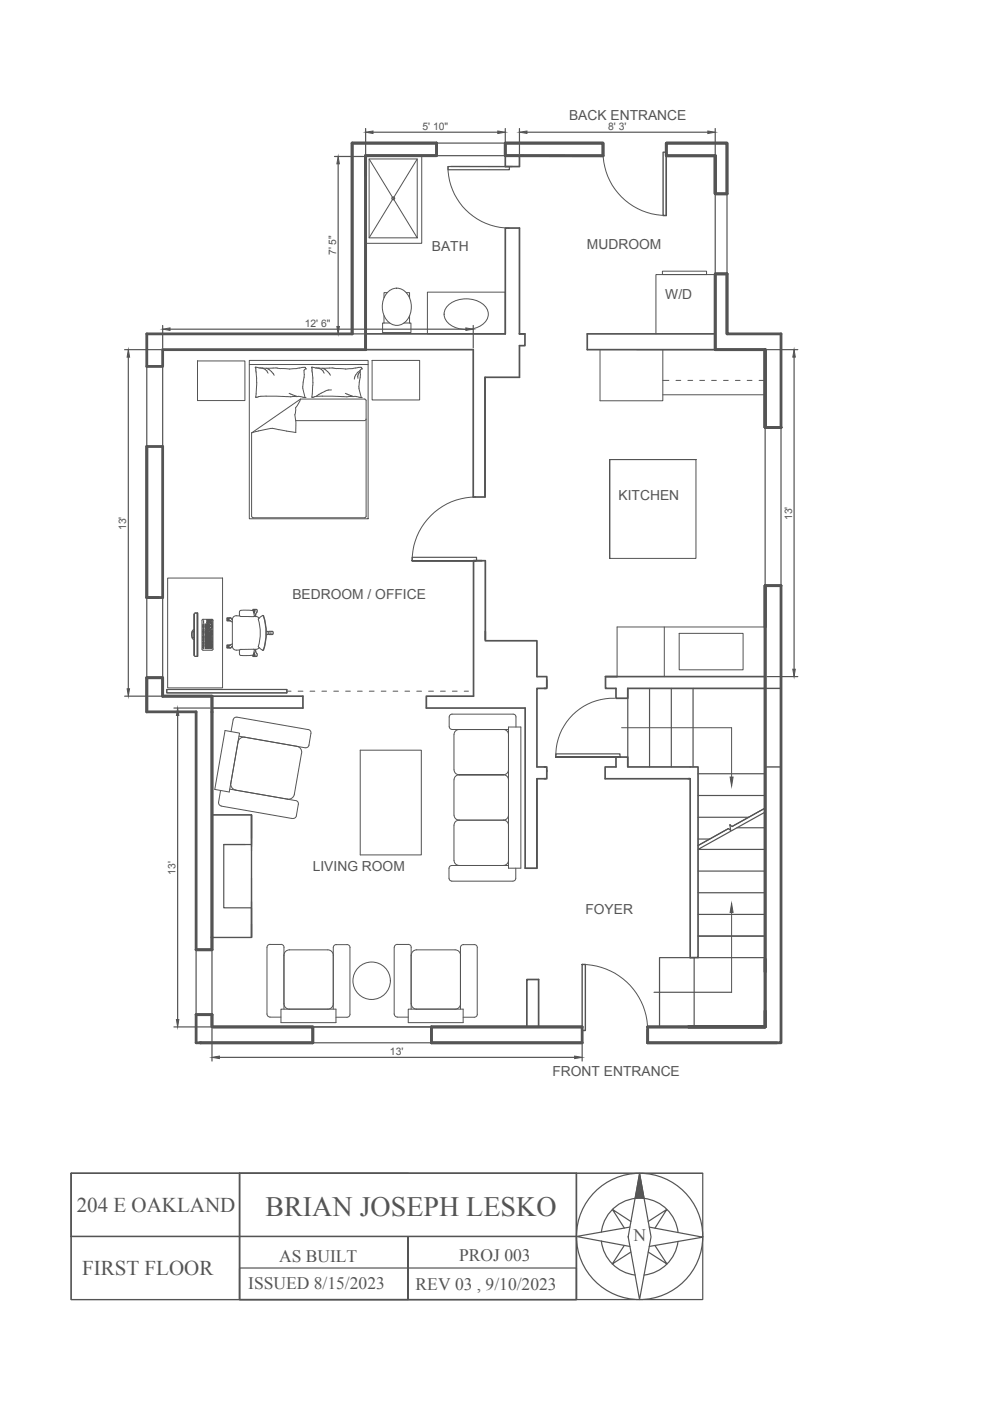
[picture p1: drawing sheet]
<svg xmlns="http://www.w3.org/2000/svg" width="210mm" height="297mm" viewBox="0 0 210 297" stroke-linecap="round" stroke-linejoin="round" font-family="sans-serif">
<!-- layer: A-DETL-LITE -->
<path d="M133.1 146v16.6M137.7 146v16.6M142.3 146v16.6M146.9 146v16.6M156.2 175.5h6M162.2 172.2l-14.2 7.9h14.2M148 198.5h14.2M148 193.9h14.2M148 189.3h14.2M148 184.7h14.2M147.2 203h-7.4v14.7M148 203h14.2" fill="none" stroke="#545454" stroke-width=".25"/>
<!-- layer: A-WALL-INTR-MEDM -->
<path d="M100.7 118.9h1.5M102.9 133.8v1.8M115.4 146h.3M115.9 144.2v1.5M115.4 165.1h.3M115.4 162.6h.3M115.9 163.3v.3" fill="none" stroke="#545454" stroke-width=".36"/>
<!-- layer: A-WALL-EXTR-HEVY -->
<path d="M77.5 33.2v4M151.6 33v8.1M151.6 58.2v15.9M162.2 203.3v2.8M162.2 214.3v3.2" fill="none" stroke="#545454" stroke-width=".59"/>
<!-- layer: A-WALL-INTR-MEDM -->
<circle cx="146.3" cy="217.7" r=".18" fill="#545454"/>
<path d="M107.1 33v2.3M110.1 48.4h-3v22.4h-29.6M77.4 74.1h22.9v31.3h2.5v-25.4h7.3M102.8 80v25.4M110.1 70.8h1.2v2.5h-1.2M124.5 70.8v3.3h27.7M44.9 147.6h19.3v2.5M90.4 150.1v-2.5h10v-28.7h2.5v17h10.9v7.6h2.1v2.5h-2.1v16.6h2.1v2.5h-2.1v19h-2.5M130.8 143.5h-2.4v2.5h2.2v2h2.5v-2h29.1M113.8 165.1v19M146.3 162.6h-13.2v-2.1h-2.5v2.1h-2.3v2.5h18v37.9M111.7 217.7v-10h2.5v10" fill="none" stroke="#545454" stroke-width=".36"/>
<!-- layer: A-WALL-EXTR-HEVY -->
<g fill="none" stroke="#545454" stroke-width=".59">
<path d="M77.5 33v41.1M92.6 30.3h-17.9v40.5M107.1 30.3h20.8v2.7h-20.8M151.6 33h-10.3v-2.7h12.8v10.8M154.1 58.1v12.7M162.2 74.1v16.5M31.1 94.7v32M162.2 124.2v93.5M31.1 143.7v7.2M34.5 147.6h10.4v3.4M41.6 150.9v50.5M41.6 215.1v6"/>
<path d="M123.4 217.7v3.4h-31.9M137.3 217.7h24.9h-16.2M137.3 218.4v2.7h27.4M42.4 221.1h23.9"/>
</g>
<!-- layer: A-DETL-LITE -->
<path d="M154.5 175.7l-6.5 3.6M162.2 171.3l-7 3.9M148 198.5h14.2" fill="none" stroke="#545454" stroke-width=".25"/>
<!-- layer: A-DECK-LITE -->
<path d="M124.8 30.3h3.1M141.3 30.3h2.6M50 221.1h16.3M91.5 221.1h31.9M151.6 221.1h1.4h-15.7h15.7" fill="none" stroke="#545454" stroke-width=".21"/>
<!-- layer: A-DETL-FINE -->
<path d="M90.6 61.9h16.5v8.9h-16.5zM147.6 97.4v21h-18.3v-21h18.3h-18.3v21M130.8 132.9h31.4" fill="none" stroke="#545454" stroke-width=".21"/>
<!-- layer: A-WALL-INTR-MEDM -->
<circle cx="100.4" cy="118.9" r=".18" fill="#545454"/>
<path d="M107.1 35.3h3M110.1 33v2.3M110.1 48.4v22.4h1.2M110.1 73.3v6.7M124.5 70.8h27.1M44.9 150.1h19.3M90.4 150.1h20.9v34M128.4 143.5h33.8" fill="none" stroke="#545454" stroke-width=".36"/>
<!-- layer: A-DETL-FINE -->
<g fill="none" stroke="#545454" stroke-width=".21">
<path d="M77.5 33h11.9v18.6h-11.9zM151.6 58.2h-12.5v12.6M151.6 58.1v12.7M127.2 74.1v10.9h13.3v-10.9M140.5 83.7h21.7M130.8 132.9v10.6M162.2 124.2v8.8M60.8 146.5h.9M63.2 146.5h1M65.7 146.5h1M68.2 146.5h1M70.8 146.5h1"/>
<path d="M73.3 146.5h1M75.8 146.5h1M78.3 146.5h1M80.8 146.5h1M83.3 146.5h1M85.9 146.5h1M88.4 146.5h1M90.9 146.5h1M93.4 146.5h1M95.9 146.5h1M98.4 146.5h.9"/>
</g>
<!-- layer: A-WALL-EXTR-HEVY -->
<g fill="none" stroke="#545454" stroke-width=".59">
<path d="M107.1 33v-2.7h20.8v2.7M141.3 30.3h12.8v10.8h-2.5v-8.1h-10.3zM151.6 33v8.1M151.6 58.1h2.5v12.7h11.5v19.8M151.6 58.2v15.9h10.6M31.1 70.8v6.9M74.7 70.8v-40.5h17.9v2.7h-15.1v41.1h-43M162.2 74.1v16.5h3.4h-3.4zM31.1 94.7v32h2.5M34.5 94.7v32M34.5 147.6v-3.9h-3.4v7.2M44.9 151v50.4h-3.3"/>
<path d="M41.6 215.1h3.3v2.6h21.4v3.4M123.4 217.7h-31.9v3.4M146 217.7h16.2h-24.9v3.4h28.3v-96.9h-3.4v93.5"/>
</g>
<!-- layer: A-DETL-LITE -->
<g fill="none" stroke="#545454" stroke-width=".25">
<path d="M92.6 33h14.5M92.6 30.3h14.5M151.6 41.1v17.1M154.1 41.1v17M162.2 90.6v33.6M165.6 90.6v33.6M31.1 126.7v17M34.5 126.7v17M44.9 172.8h8.4v26h-8.4M41.6 201.4v13.7M44.9 201.4v13.7M66.3 217.7h25.2"/>
<path d="M66.3 221.1h25.2"/>
</g>
<path d="M35.4 146.2h25.4v.7h-25.4z" fill="none" stroke="#545454" stroke-width=".21"/>
<!-- layer: A-WALL-EXTR-HEVY -->
<circle cx="42.4" cy="221.1" r=".3" fill="#545454"/>
<g fill="none" stroke="#545454" stroke-width=".59">
<path d="M92.6 30.3v2.7h-15.1M107.1 30.3v2.7h20.8M151.6 33v8.1h2.5M151.6 58.1h2.5M31.1 70.8h43.6M34.5 74.1v3.6h-3.4M151.6 74.1h10.6v16.5h3.4h-3.4v-16.5M31.1 94.7h3.4M31.1 126.7h3.4M165.6 124.2h-3.4v8.8M31.1 143.7h3.4v3.9h10.4v53.8h-3.3M31.1 150.9h10.5"/>
<path d="M41.6 215.1h3.3v2.6h21.4v3.4h-24.7M123.4 217.7h-31.9v3.4h31.9"/>
</g>
<!-- layer: A-DETL-LITE -->
<g fill="none" stroke="#545454" stroke-width=".25">
<path d="M95 35.3h13v.7h-13zM95.6 35.3h13M31.1 77.7v17M34.5 77.7v17M87.4 118.9h13.5zM87.4 118.2h13.6v.7h-13.6zM87.4 118.9h13.5M35.4 146.2h25.4v.7h-25.4zM117.8 159.8h13.7v.7h-13.7zM44.9 172.8h8.4v26h-8.4M52.1 179.1h-4.7v13.4h5.9v6.3v-2.9M53.3 179.5v-6.7v7.5"/>
<path d="M53.3 177.8v-5v6.3h-5.9M117.8 160.5h13.8zM148 164h14.2M148 168.7h14.2M148 173.3h10.7M148 177.9h2.5M162.2 171.3l-7 3.9-.5-.4 .2 1.3-.4-.4-6.5 3.6M53.3 186.2v12.6M138.7 210.4h16.4M147.2 203v14.7"/>
</g>
<!-- layer: A-DETL-FINE -->
<g fill="none" stroke="#545454" stroke-width=".21">
<path d="M78.3 33.7h10.2v16.7h-10.2zM78.3 33.7l10.2 16.7M88.5 33.7l-10.2 16.7M95 35.3a13 13 0 0 0 13 13.1M127.9 32.3a13.4 13.4 0 0 0 13.4 13.4M140.4 57.5h9.4v.7h-9.4zM41.9 76.5h10v8.4h-10zM52.9 76.4h25.1v33.6h-25.1zM52.9 77.3h25.1M54.2 78.5l.1 .2M54.3 78.2l-.1 .3M54.3 78.7l.1 1.5"/>
<path d="M55.1 78h.4a1.77 1.77 0 0 1 1.3 1.1M56.5 78.1l.4 .2M56.9 78.3l.2 .1M57.1 78.4l.5 .4M57.6 78.8l.5 .8M57.9 78h1M57.9 78l-2.1 .1-1.5-.3-.2 .1 .1 .3M58.9 78.1l.6 .1M64.5 77.9h.3l.1 .3M64.5 77.9a15.1 15.1 0 0 1-5 .2M64.9 78.2h-.2a1.45 1.45 0 0 0-.2 1.4l-.2 1.4M66 77.9l1.6 .2 3.2-.1"/>
<path d="M66.1 77.9h.1M66.1 77.9v.6M66.1 78.5l.1 .2M66.2 78.7l.1 3M67 78h.4a1.69 1.69 0 0 1 1.3 1.1M68.4 78.1l1.1 .7 .5 .8M70.8 78.1l.6 .1M71.4 78.1l1.9 .1M75.3 78l-2 .3M75.4 78l1.3-.1 .1 .3M75.4 79.5l-.3 .9M75.8 79l.6-.5v.9"/>
<path d="M75.8 79l-.4 .5M76.4 78.8l-.5 .7v.7M76.4 79.4l-.2 1.6M76.8 78.2l-.4 .3M78.9 76.4h10.1v8.4h-10.1zM81.4 68.5h-.3v2h6v-2h-.3M81.4 66.9v1.6M81.4 68.5h1.2M82.1 62h-.7v1.1M82.4 61.8a2.69 2.69 0 0 1 4.3 1 4.3 4.3 0 0 1-1.9 6.1 3.2 3.2 0 0 1-3.7-3 4.5 4.5 0 0 1 1.3-4.1zM85.6 68.5h1.2M86.1 62h.7v1.2"/>
<path d="M86.8 66.9v1.6M95 64.8a5.8 5.8 0 0 1 8.2 .5 2.73 2.73 0 0 1-1.7 4 5.8 5.8 0 0 1-7-1.4 2.42 2.42 0 0 1 .5-3.1zM134.9 74.1h27.3M54.2 84.3h.1M54.3 83.5v.8M54.4 81.7l-.1 1.8M54.4 80.1v1.6M54.7 84.2l-.4 .1M54.8 91.4l-1.5 .4M56.4 84l4.5 .1M56.4 84l-1.7 .1M57.4 90.8l-2.6 .6"/>
<path d="M57.4 90.8l1.7 .3M60.9 84.1l2.5-.1 1.3 .3M61.3 83.4l1.6 .6M62.7 89.2h14.6M63.7 84.6l-.5 1.2a1.27 1.27 0 0 0-.5 1.4l-.2 .7 .2 1.6v2.2l-3.6-.6M64.3 81l-.1 1.4 .5 1.9M64.7 84.3h.1M66.2 84.3h.1M66.2 83.5l-.1 .8 .5-.1M66.3 81.7l-.1 1.8M66.8 84.1h-.2M68.3 84l4.5 .1"/>
<path d="M68.3 84l-1.5 .1M69.7 82.7l-1.6 .7-1.1 .6M70.3 82.7h-.6M72.8 84.1l2.4-.1 .9 .2M73.2 83.4l1.7 .6M76.1 84.2l.5 .1M76.2 81l-.1 1.4 .5 1.9M76.6 84.3h.1M77.6 84.9v24.7l-.3 .2h-23.6l-.3-.4M77.6 88.8l-.3 .4M77.6 84.9l-.3-.3h-13.6l-10.4 7.2v17.7M140.5 80.7h1.3"/>
<path d="M143.3 80.7h1M145.8 80.7h1.1M148.4 80.7h1M150.9 80.7h1M153.4 80.7h1M155.9 80.7h1M158.4 80.7h1M160.9 80.7h1.3M100.9 105.4a13.5 13.5 0 0 0-13.5 13.5M35.5 122.6h11.7v23.2h-11.7zM40.8 133.9h.4v1.3h-.4zM41 135.6h.2"/>
<path d="M41.2 138.9v-8.7v8.7M41.2 138.9l.2 .3M41.2 133.5a1.26 1.26 0 0 0-.4 1.9l.3 .2M41.4 130l-.2 .2M41.8 130h-.4h.4v9.2h-.4M41.8 130h.2v9.2h-.2zM42.8 137.6l.2 .2 1.9 .1 .3-.3M42.8 131.5l.2-.2h2l.2 .2M42.8 131.5v6.1M43 137.3h.3v.2h-.3zM43 137.1v-.3h.3v.3h-.3h.3M43 136.8v-.2h.3v.2h-.3h.3"/>
<path d="M43 136.5v-.2h.3v.2h-.3h.3M43 136.2v-.2h.3v.2h-.3h.3M43 135.8v-.3h.3v.3h-.3h.3M43 135.2v-.3h.3v.3h-.3h.3M43 134.9v-.3h.3v.3h-.3h.3M43 134.5v-.3h.3v.3h-.3h.3M43 134.2v-.3h.3v.3h-.3h.3M43 133.9v-.3h.3v.3h-.3h.3M43 133.6v-.3h.3v.3h-.3h.3M43 133.1v-.2h.3v.2h-.3h.3M43 132.8v-.2h.3v.2h-.3h.3M43 132.5v-.2h.3v.2h-.3h.3"/>
<path d="M43.3 135.2v.3h-.3h.3M43.3 135.2h-.3v.3M43.5 137.3h.3v.2h-.3zM43.5 137.2v-.2h.3v.2h-.3h.3M43.5 136.9v-.2h.3v.2h-.3h.3M43.5 136.6v-.2h.3v.2h-.3h.3M43.5 136v-.2h.3v.2h-.3h.3M43.5 135.7v-.2h.3v.2h-.3h.3M43.5 135.5v-.3h.3v.3h-.3h.3M43.5 134.9v-.3h.3v.3h-.3h.3M43.5 134.6v-.3h.3v.3h-.3h.3M43.5 134.3v-.3h.3v.3h-.3h.3"/>
<path d="M43.5 134v-.3h.3v.3h-.3h.3M43.5 133.3h.3v.4h-.3zM43.5 133.1v-.2h.3v.2h-.3h.3M43.5 132.8v-.2h.3v.2h-.3h.3M43.5 132.5v-.2h.3v.2h-.3h.3M43.8 136.1v.2h-.3h.3M43.8 136.1h-.3v.2M43.8 134.9v.3h-.3h.3M43.8 134.9h-.3v.3M43.9 137.3h.2v.2h-.2zM43.9 137.2v-.2h.2v.2h-.2h.2M43.9 136.9v-.2h.2v.2h-.2h.2"/>
<path d="M43.9 136.6v-.2h.2v.2h-.2h.2M43.9 136v-.2h.2v.2h-.2h.2M43.9 135.7v-.2h.2v.2h-.2h.2M43.9 135.5v-.3h.2v.3h-.2h.2M43.9 134.9v-.3h.2v.3h-.2h.2M43.9 134.6v-.3h.2v.3h-.2h.2M43.9 134.3v-.3h.2v.3h-.2h.2M43.9 134v-.3h.2v.3h-.2h.2M43.9 133.3h.2v.4h-.2zM43.9 133.1v-.2h.2v.2h-.2h.2M43.9 132.8v-.2h.2v.2h-.2h.2M43.9 132.5v-.2h.2v.2h-.2h.2"/>
<path d="M43.9 131.9h.2v.3h-.2zM43.9 131.6h.2v.3h-.2zM43.9 131.3h.2v.3h-.2zM44.1 136.1v.2h-.2h.2M44.1 136.1h-.2v.2M44.1 134.9v.3h-.2h.2M44.1 134.9h-.2v.3M44.2 137.3h.2v.2h-.2zM44.2 137.2v-.2h.2v.2h-.2h.2M44.2 136.9v-.2h.2v.2h-.2h.2M44.2 136.6v-.2h.2v.2h-.2h.2M44.2 136v-.2h.2v.2h-.2h.2"/>
<path d="M44.2 135.7v-.2h.2v.2h-.2h.2M44.2 135.5v-.3h.2v.3h-.2h.2M44.2 134.9v-.3h.2v.3h-.2h.2M44.2 134.6v-.3h.2v.3h-.2h.2M44.2 134.3v-.3h.2v.3h-.2h.2M44.2 133.3h.2v.5h-.2zM44.2 133.1v-.2h.2v.2h-.2h.2M44.2 132.8v-.2h.2v.2h-.2h.2M44.2 132.5v-.2h.2v.2h-.2h.2M44.2 131.9h.2v.3h-.2zM44.2 131.6h.2v.3h-.2zM44.2 131.3h.2v.3h-.2z"/>
<path d="M44.4 136.1v.2h-.2h.2M44.4 136.1h-.2v.2M44.4 134.9v.3h-.2h.2M44.4 134.9h-.2v.3M44.5 132.8v-.2h.2v.2h-.2h.2M44.5 137.2v-.2v.5h.2v-.5l.1 .5h.2v-.5v.2M44.5 136.9v-.2h.2v.2h-.2h.2l.1-.2h.2v.2h-.2h.2M44.5 136.6v-.2h.2v.2h-.2h.2l.1-.2h.2v.2h-.2h.2M44.5 136v-.2h.2v.2h-.2h.2M44.5 135.7v-.2h.2v.2h-.2h.2M44.5 135.5v-.3h.2v.3h-.2h.2M44.5 134.9v-.3h.2v.3h-.2h.2"/>
<path d="M44.5 134.6v-.3h.2v.3h-.2l.5-.3v.3h-.2h.2M44.5 134.3v-.3h.2v.3h-.2l.5-.3v.3h-.2h.2M44.5 133.3h.2v.7h-.2zM44.5 131.9h.2v.3h-.2zM44.5 131.6h.2v.3h-.2zM44.5 131.3h.2v.3h-.2zM44.5 137h.5M44.7 136.1v.2h-.2l.5-.2M44.7 136.1h-.2v.2M44.7 134.9v.3h-.2h.2M44.7 134.9h-.2v.3M44.8 131.9v.3h.2v-.3"/>
<path d="M44.8 132.2v-.6h.2v.6M44.8 131.3h.2v.3h-.2zM44.8 133.1v-.2h.2v.2h-.2h.2M44.8 132.5v-.2h.2v.2h-.2h.2M44.8 132.8v-.2h.2v.2h-.2h.2M44.8 136v-1.4h.2v1.4M44.8 133.7h.2v.3h-.2zM44.8 133.3h.2v.4h-.2zM44.8 134.9v1.1M45 136.1v.2h-.2h.2M45 135.8v.2h-.2h.2M45 133.7v.3h-.2h.2"/>
<path d="M45.2 131.5v6.1M48.5 137h-.4v.2h.4M48.6 137.2h-.5v.2h.8l.1-.1M48.8 131.6h.1M48.9 136.7l-.8 .1v.1h.5M49 131.1l-.1-.1h-.7l-.1 .2h.4h-.4v.2h.4l-.4 .1v.1l.8 .1 .4 .2M49.1 137.1l.2-.1 .2 .6a1.35 1.35 0 0 0 1.3 .2M49.1 131.3l.2 .1M49.2 131.3l-.3-.2h-.3l-.1 .2 .3 .3M49.3 136.5l-.8 .5 .2 .3 .5-.2M50.8 130.6a1.24 1.24 0 0 0-1.4 .3l-.1 .4v5.8M51 129.4a5.7 5.7 0 0 1 3 .3"/>
<path d="M51 129.4l-.2 .3v.8l.2 .2h2.8M51.1 137.7l-.3 .2v.7l.1 .3 2.1 .1 .5-.1 .3-.2M51.1 137.7l2.7-.1 .1 .2M53.6 138.9l.4 .1M53.7 129.7l.2 .8M53.7 138.7h.3M53.8 129.9l.3 .1 .1 .7M53.9 130.7a1.08 1.08 0 0 1 1.1 .4M53.9 129.9h.1M53.9 137.9l-.2 .8M53.9 130.5l-.1 .2M54 129.7l-.1 .2"/>
<path d="M54 129.7v-.3l.4-.1 .2 .3-.2 .2M54 129.4l-.4 .1M54 139h-.4v.2l.8-.1M54.2 138.1l-.4 .4M54.2 137.9l.2 .6M54.2 137.7v.3M54.4 129.9h.1M54.4 129.9l-.2 .6M54.4 138.5h.1M54.4 138.5l.2 .3-.2 .3-.4-.1-.1-.5M54.4 138.5v.1M54.4 129.3v-.1l-.8 .1v.1h.4"/>
<path d="M54.4 129.8v.1M54.8 131.3a11.1 11.1 0 0 1 0 5.9l.9 .7M55 137.3a1.08 1.08 0 0 1-1.1 .4M55.7 130.5l-.9 .8M55.7 130.5h.1a10.7 10.7 0 0 1 .1 7.3M55.7 130.5h.1a10.7 10.7 0 0 1 0 7.3l-.1 .1M55.9 137.8l-.2 .1M56.5 133.8l.3 .1v.6l-.3 .1M56.8 134h.6M57 134.4v.1h.8v-.1M57.4 134h.5v.4h-1.1M57.8 134v-.2h-.8v.2"/>
<path d="M140.9 132.9v10.6M144 134.3h13.6v7.7h-13.6zM47.7 154.9l3.1 .5-2.2 12.5-3.1-.5zM49 155.1l.4-2.5a.71 .71 0 0 1 .8-.6l15.2 2.7a.69 .69 0 0 1 .5 .8M50.7 156.1l14 2.4M51.9 156.3a1.26 1.26 0 0 0-1.4 1l-1.6 8.8a1.25 1.25 0 0 0 1.1 1.4l10.9 1.9a1.26 1.26 0 0 0 1.5-1l1.5-8.7M62.9 158.2a1.26 1.26 0 0 1 1.1 1.5M65.5 158a.69 .69 0 0 1-.8 .5M65.9 155.5l-.4 2.5M76.4 159.1h12.9v22.2h-12.9zM97.3 154.7a1.05 1.05 0 0 0-1 1v7.5a1.09 1.09 0 0 0 1 1.1M106.8 154.7a1.05 1.05 0 0 1 1 1"/>
<path d="M107.8 154.1h2.6v30h-2.6zM109.4 154.1v-2.1a.58 .58 0 0 0-.6-.6h-13a.62 .62 0 0 0-.6 .6l.1 2.1a.58 .58 0 0 0 .5 .6h12M130.3 148a12.1 12.1 0 0 0-12.5 12.5M155.1 154.3v10.4M46.8 167.6l-.4 2.5a.69 .69 0 0 0 .5 .8l15.1 2.7M48.7 167.3l14 2.4a.69 .69 0 0 1 .6 .8M62.8 173a.69 .69 0 0 1-.8 .5M63.3 170.5l-.5 2.5M96.3 174.9v7.5a1.05 1.05 0 0 0 1 1.1M96.3 172.8a1.05 1.05 0 0 0 1 1.1M96.3 174.9a1.05 1.05 0 0 1 1-1h9.5a1.05 1.05 0 0 1 1 1M97.3 164.3h9.5h-9.5"/>
<path d="M97.3 164.3a1.05 1.05 0 0 0-1 1v7.5M107.8 163.2a1.05 1.05 0 0 1-1 1.1 1.09 1.09 0 0 1 1 1M107.8 172.8a1.05 1.05 0 0 1-1 1.1M95.8 186.8h13M107.8 183.5h-12a.58 .58 0 0 0-.6 .6v2.1a.62 .62 0 0 0 .6 .6M107.8 182.4a1.05 1.05 0 0 1-1 1.1M109.4 184.1v2.1a.58 .58 0 0 1-.6 .6M155.1 193.4v17M57.2 200.2h2.4M57.3 200.2a.65 .65 0 0 0-.7 .7v14.1a.65 .65 0 0 0 .7 .6l2.3 .1M59.6 214h11.6v2.8h-11.6zM59.6 200.2a.65 .65 0 0 1 .6 .7v13.1"/>
<path d="M60.2 212.8a1.15 1.15 0 0 0 1.2 1.2M61.3 201.4h8.2a1.15 1.15 0 0 1 1.2 1.1M61.4 201.4a1.15 1.15 0 0 0-1.2 1.1M70.7 212.8a1.15 1.15 0 0 1-1.2 1.2h-8.2M70.7 200.9v13.1M71.3 200.3h2.3M71.3 200.3a.65 .65 0 0 0-.6 .6M73.6 200.3a.65 .65 0 0 1 .6 .6M74.2 200.9v14.1a.65 .65 0 0 1-.6 .7h-2.4M84.2 200.2h2.4M84.2 200.2a.65 .65 0 0 0-.6 .7v14.1a.68 .68 0 0 0 .6 .6l2.4 .1M86.5 200.2a.65 .65 0 0 1 .7 .7v13.1"/>
<path d="M86.6 214h11.6v2.8h-11.6zM87.2 212.8a1.15 1.15 0 0 0 1.1 1.2h8.2a1.15 1.15 0 0 0 1.1-1.2M87.2 202.5a1.15 1.15 0 0 1 1.1-1.1h8.2a1.15 1.15 0 0 1 1.1 1.1M97.6 200.9v13.1M98.2 200.3h2.3M98.3 200.3a.65 .65 0 0 0-.7 .6M100.6 200.3a.65 .65 0 0 1 .6 .6M101.2 200.9v14.1a.65 .65 0 0 1-.6 .7h-2.4M123.4 204.5a13.9 13.9 0 0 1 13.9 13.9"/>
<circle cx="83.4" cy="42.1" r=".31"/>
<circle cx="43.2" cy="131.7" r=".03"/>
<circle cx="43.2" cy="132" r=".03"/>
<circle cx="43.2" cy="131.5" r=".03"/>
<circle cx="78.8" cy="207.9" r="4"/>
</g>
<!-- layer: A-WALL-INTR-MEDM -->
<path d="M145.9 165.1h.4M146.3 162.6h1.7v40.4h-1.7" fill="none" stroke="#545454" stroke-width=".36"/>
<path d="M109.6 217.7h.1" fill="none" stroke="#545454" stroke-width=".25"/>
<path d="M140.6 32.3h.7v13.4h-.7zM141.3 32.3v13.4M162.2 146h3.4M162.2 162.6h3.4M123.4 204.5h.7v14h-.7z" fill="none" stroke="#545454" stroke-width=".3"/>
<!-- layer: A-DECK-LITE -->
<path d="M66.2 217.7h25.4" fill="none" stroke="#545454" stroke-width=".25"/>
<!-- layer: A-DETL-FINE -->
<g fill="#545454" stroke="#545454" stroke-width=".21">
<path d="M155.1 191.6l.3 1.8h-.6z"/>
<path d="M154.8 164.7h.6l-.3 2z"/>
</g>
<!-- layer: A-DECK-LITE -->
<path d="M131.8 154.3h23.3" fill="none" stroke="#545454" stroke-width=".21"/>
<!-- layer: Title Blocks -->
<g fill="none" stroke="#545454" stroke-width=".25">
<path d="M15.1 248.8v26.7h71.4M15.1 248.8h107.1v26.7h-35.7M15.1 248.8h35.7v13.4h-35.7zM50.8 248.8v26.7h35.7M50.8 248.8v13.4h71.4v-13.4h-71.4h71.4v26.7h-71.4zM122.2 248.8h26.8v26.7h-26.8zM122.2 248.8h26.8M133.8 259l-4-2.6 2.6 4M135.6 248.8l2.4 13.4-2.4 13.3-2.4-13.3zM135.6 248.8v.1M135.7 249l-.2 .1M135.7 249.2l-.2 .2"/>
<path d="M135.7 249.3l-.2 .3M135.7 249.5l-.3 .3M135.8 249.6l-.4 .4M135.8 249.8l-.5 .5M135.8 250l-.5 .5M135.9 250.1l-.6 .6M135.9 250.3l-.7 .7M135.9 250.5l-.7 .7M135.9 250.6l-.8 .8M136 250.8l-.9 .9M136 250.9l-.9 1M136 251.1l-1 1"/>
<path d="M136.1 251.2l-1.1 1.1M136.1 251.4l-1.2 1.2M136.1 251.6l-1.2 1.2M136.2 251.7l-1.4 1.3M136.2 251.9l-1.4 1.3M136.2 252l-1.4 1.5M136.2 252.2l-1.5 1.5M136.3 252.4l-1.6 1.5M136.3 252.5l-1.6 1.6M136.3 252.7l-1.4 1.4M136.3 252.8l-1.2 1.2M136.4 253l-1.1 1"/>
<path d="M136.4 253.2l-.9 .8M136.4 253.3l-.7 .7M136.5 253.5l-.6 .5M136.5 253.6l-.4 .4M136.5 253.8l-.2 .3M136.6 254l-.2 .1M137.4 259l4-2.6-2.5 4M15.1 262.2h35.7v13.3h-35.7zM50.8 262.2h71.4v13.3h-71.4zM50.8 268.8h71.4v6.7h-71.4zM50.8 262.2h71.4v13.3h-35.7v-13.3v13.3h-35.7zM127.5 263.1a8.2 8.2 0 0 0 7.2 7.2"/>
<path d="M127.5 261.2a8.2 8.2 0 0 1 8.2-7.2 8.2 8.2 0 0 1 8.1 7.3M132.4 264.1l-2.6 3.9 4-2.5M133.5 260.2l-11.3 2 11.3 2.1M137.7 260.2l11.3 2.1-11.3 2M138.9 264.1l2.5 3.9-4-2.5M143.8 263.2a8.2 8.2 0 0 1-7.2 7.1"/>
<circle cx="135.6" cy="262.1" r="13.4"/>
</g>
<!-- layer: A-DIMS-CRIT -->
<g fill="none" stroke="#545454" stroke-width=".25">
<path d="M70.9 33.2h6.2M71.7 34.7v34.5M77.5 27.2v5.4M79.1 28h26.4M107.1 27.2v5.4M110.1 27.2v5.4M111.7 28h38.4M151.6 27.2v5.4M26.4 74.1h7.7M27.2 75.7v70.3M34.5 69v4.8M36.1 69.8h62.7"/>
<path d="M70.9 70.8h6.2M100.3 69v4.8M162.6 74.1h6.5M168.4 75.7v66.2M26.4 147.6h7.7M36.9 150.1h7.6M37.7 151.7v64.5M162.6 143.5h6.5M36.9 217.7h7.6M44.9 218.1v6.9M123.4 218.1v6.9M46.5 224.2h75.3"/>
</g>
<g fill="#545454" stroke="#545454" stroke-width=".21">
<path d="M27.2 74.1l.3 1.6h-.5z"/>
<path d="M27 146h.5l-.3 1.6z"/>
<path d="M98.8 69.5l1.5 .3-1.5 .2z"/>
<path d="M34.5 69.8l1.6-.3v.5z"/>
<path d="M37.7 150.1l.2 1.6h-.5z"/>
<path d="M37.4 216.2h.5l-.2 1.5z"/>
<path d="M44.9 224.2l1.6-.3v.5z"/>
<path d="M121.8 223.9l1.6 .3-1.6 .2z"/>
<path d="M168.4 74.1l.2 1.6h-.5z"/>
<path d="M168.1 141.9h.5l-.2 1.6z"/>
<path d="M77.5 28l1.6-.2v.5z"/>
<path d="M105.5 27.8l1.6 .2-1.6 .3z"/>
<path d="M71.7 33.2l.3 1.5h-.6z"/>
<path d="M71.4 69.2h.6l-.3 1.6z"/>
<path d="M110.1 28l1.6-.2v.5z"/>
<path d="M150.1 27.8l1.5 .2-1.5 .3z"/>
</g>
<text font-size="5.9" fill="#545454" x="56.3" y="257.8">BRIAN JOSEPH LESKO</text>
<g font-size="4.5" fill="#545454">
<text x="16.3" y="256.9">204 E OAKLAND</text>
<text x="17.4" y="270.3">FIRST FLOOR</text>
</g>
<g font-size="3.7" fill="#545454">
<text x="134.4" y="263.1">N</text>
<text x="59.2" y="267.5">AS BUILT</text>
<text x="97.4" y="267.3">PROJ 003</text>
<text x="52.6" y="273.3">ISSUED 8/15/2023</text>
<text x="88.1" y="273.4">REV 03 , 9/10/2023</text>
</g>
<g font-size="2.9" fill="#545454">
<text x="120.7" y="25.4">BACK ENTRANCE</text>
<text x="91.6" y="53.2">BATH</text>
<text x="124.4" y="52.8">MUDROOM</text>
<text x="141.1" y="63.5">W/D</text>
<text x="131.2" y="105.9">KITCHEN</text>
<text x="62" y="127">BEDROOM / OFFICE</text>
<text x="66.3" y="184.7">LIVING ROOM</text>
<text x="124.1" y="193.7">FOYER</text>
<text x="117.1" y="228.1">FRONT ENTRANCE</text>
</g>
<g font-size="2.2" fill="#545454">
<text x="89.6" y="27.6">5' 10&quot;</text>
<text x="129" y="27.6">8' 3'</text>
<text x="71.3" y="54.1" transform="rotate(-90 71.3 54.1)">7' 5&quot;</text>
<text x="64.6" y="69.4">12' 6&quot;</text>
<text x="26.8" y="112.4" transform="rotate(-90 26.8 112.4)">13'</text>
<text x="167.9" y="110.3" transform="rotate(-90 167.9 110.3)">13'</text>
<text x="37.2" y="185.4" transform="rotate(-90 37.2 185.4)">13'</text>
<text x="82.7" y="223.8">13'</text>
</g>
</svg>
